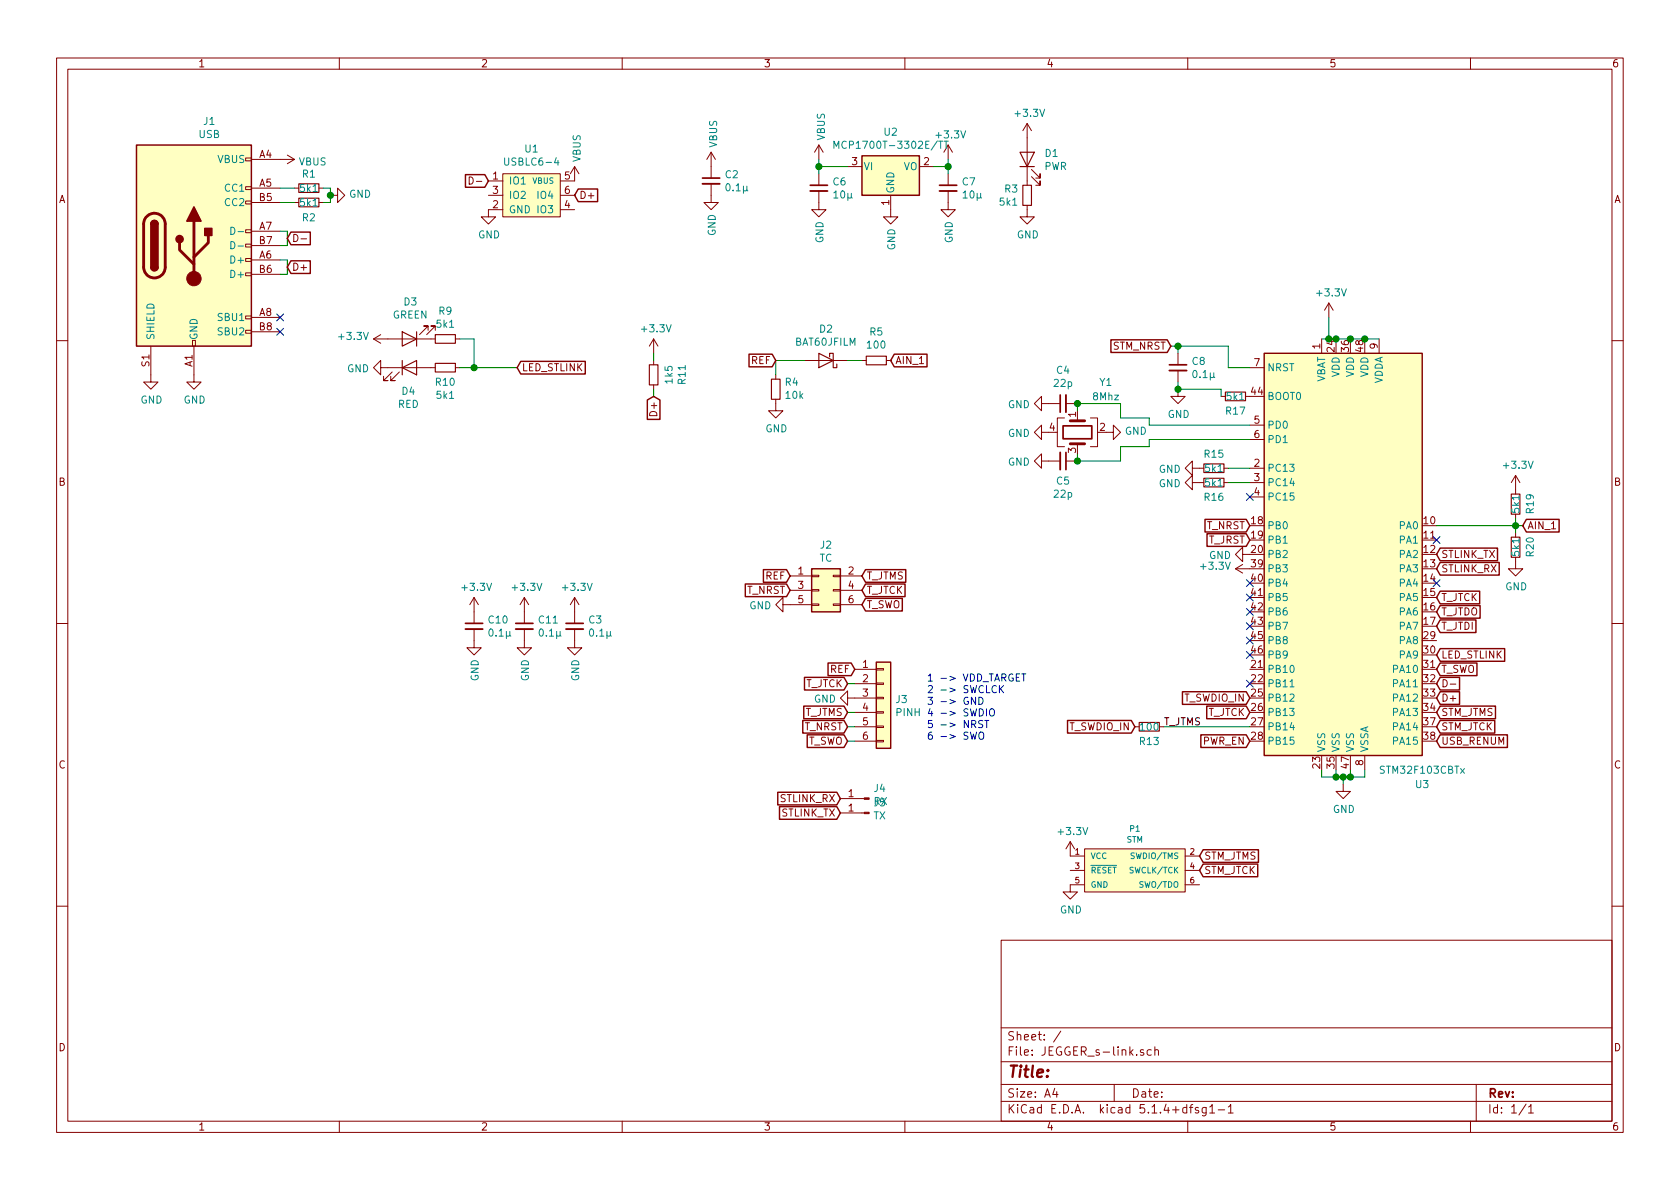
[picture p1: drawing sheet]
<svg xmlns="http://www.w3.org/2000/svg" width="297mm" height="210mm" viewBox="0 0 297 210" stroke-linecap="round" stroke-linejoin="round" font-family="sans-serif">
<g fill="none" stroke="#840000" stroke-width=".18">
<path d="M10 10.3h277v189.9h-277zM12 12.2h273v186.1h-273zM60 10.3v1.9M110 10.3v1.9M160 10.3v1.9M210 10.3v1.9M260 10.3v1.9M43.4 35.6h1v.5h-1zM43.4 33h1v.5h-1zM43.4 27.9h1v.5h-1zM44.4 33.3h5.1M44.4 28.2h7.7"/>
<path d="M44.4 35.8h5.1M50.8 27.4l1.3 .8M52.1 33.3h.7M52.1 28.2l-1.3 .8M52.1 35.8h.7M56.4 33.3h.7M56.4 35.8h.7M58.4 34.5h1.3v-1.2l1.3 1.2-1.3 1.3v-1.3M83 31.3a.64 .64 0 0 1 .7 .6 .64 .64 0 0 1-.7 .7zM84.2 32.1h1M86.4 32h2.5M86.4 34.5h2.5"/>
<path d="M88.9 30.7h10.2v7.6h-10.2zM88.9 37.1h-2.5v1.2h1.2l-1.2 1.3-1.3-1.3h1.3M99.1 37.1h2.5M99.1 34.5h2.5M101.6 29.5v2.5h-2.5M101.6 29.5l-.8 1.2M101.6 29.5l.8 1.2M125.7 32.5v3.3h1.3l-1.3 1.3-1.2-1.3h1.2M125.7 26.9l-.7 1.3M125.7 26.9v4.6M125.7 26.9l.8 1.3M144.8 33.8v3.3h1.2l-1.2 1.2-1.3-1.2h1.3"/>
<path d="M144.8 25.6l-.8 1.3M144.8 25.6v2.6M144.8 30.7v2.1M144.8 25.6l.7 1.3M149.9 29.5h2.5M157.5 34.5v3.8h1.2l-1.2 1.3-1.3-1.3h1.3M162.6 29.5h2.5M167.6 33.8v3.3h1.3l-1.3 1.2-1.2-1.2h1.2M167.6 25.6l-.7 1.3M167.6 25.6v2.6M167.6 30.7v2.1M167.6 25.6l.8 1.3"/>
<path d="M181.6 36.3v2h1.3l-1.3 1.3-1.3-1.3h1.3M181.6 21.8l-.8 1.3M181.6 21.8v11M181.6 21.8l.8 1.3M182.4 31.2l1.5 1.6v-.8v.8h-.8M182.4 30l1.5 1.5v-.8v.8h-.8M43.4 58.4h1v.5h-1zM43.4 55.9h1v.5h-1zM43.4 48.3h1v.5h-1zM43.4 45.7h1v.5h-1zM43.4 43.2h1v.5h-1zM43.4 40.6h1v.5h-1z"/>
<path d="M44.4 46h5.1M44.4 40.9h5.1M44.4 56.1h5.1M44.4 48.5h5.1M44.4 43.4h5.1M44.4 58.7h5.1M51.9 41.4a.64 .64 0 0 1 .8 .7 .64 .64 0 0 1-.8 .6zM53.2 42.2h1M66 59.9h11M66 59.9l1.3 .8M67.3 59.2l-1.3 .7M75.7 58.4v-.7h-.8h.8l-1.5 1.5"/>
<path d="M77 58.4v-.7h-.8h.8l-1.6 1.5M80.5 59.9h.8M115.6 59.9l-.8 1.3M115.6 59.9v2.6M115.6 59.9l.7 1.3M233.7 59.9v2.6M234.9 53.6l-.7 1.3M234.9 53.6v2.5M234.9 53.6l.8 1.3M243.8 59.9v2.6M10 60.2h2M26.7 61.2v6.4h1.2l-1.2 1.2-1.3-1.2h1.3"/>
<path d="M34 60.2h.5v1h-.5zM34.3 61.2v6.4h1.3l-1.3 1.2-1.3-1.2h1.3M67.3 65v-1.3l-1.3 1.3 1.3 1.3v-1.3h9.7M69.3 65.8l-1.5 1.5h.8h-.8v-.8M70.6 65.8l-1.5 1.5h.7h-.7v-.8M80.5 65h.8M115.6 63.7v.8M115.6 68.1v.7M137.2 70.6v2h1.2l-1.2 1.3-1.3-1.3h1.3M137.2 66.3v.8M142.2 63.7h7.7M152.4 63.7h.8"/>
<path d="M156.7 63.7h.8M184.1 76.4v-1.2l-1.2 1.2 1.2 1.3v-1.3h1.3M184.1 71.4v-1.3l-1.2 1.3 1.2 1.2v-1.2h3.4M188.2 73.9h-1.3v5.1h1.3M188.5 71.4h2M190.5 73.9v.5M190.5 78.5v.5M192.8 73.9h1.3v5.1h-1.3M195.6 76.4h1.2v-1.2l1.3 1.2-1.3 1.3v-1.3M208.3 68.8v1.3h1.2l-1.2 1.3-1.3-1.3h1.3M208.3 62.5v2M208.3 65.5v2.1"/>
<path d="M215.9 70.1h.8M220.2 70.1h.8M221 65h2.5M221 75.2h2.5M221 77.7h2.5M285 60.2h2M184.1 81.5v-1.2l-1.2 1.2 1.2 1.3v-1.3h3.4M188.5 81.5h2M210.8 82.8v-1.3l-1.3 1.3 1.3 1.3v-1.3h2.1M210.8 85.3v-1.2l-1.3 1.2 1.3 1.3v-1.3h2.1M216.4 85.3h.8M216.4 82.8h.8"/>
<path d="M219.7 98v-1.2l-1.3 1.2 1.3 1.3v-1.3h1.3M219.7 99.8l-1.3 .8M221 85.3h2.5M221 82.8h2.5M221 87.9h2.5M268 98.5v2.1h1.2l-1.2 1.2-1.3-1.2h1.3M268 84.1v3.3M268 90.9v.8M268 94.2v.8M268 84.1l-.8 1.2M268 84.1l.7 1.2M10 110.3h2"/>
<path d="M83.8 111.2v3.3h1.3l-1.3 1.3-1.3-1.3h1.3M83.8 105.7l-.7 1.2M83.8 105.7v4.5M83.8 105.7l.8 1.2M92.7 111.2v3.3h1.3l-1.3 1.3-1.3-1.3h1.3M92.7 105.7l-.8 1.2M92.7 105.7v4.5M92.7 105.7l.8 1.2M101.6 111.2v3.3h1.3l-1.3 1.3-1.3-1.3h1.3M101.6 105.7l-.8 1.2M101.6 105.7v4.5M101.6 105.7l.8 1.2"/>
<path d="M138.4 106.9v-1.2l-1.2 1.2 1.2 1.3v-1.3h5.1M139.7 101.8h3.8M139.7 104.4h3.8M143.5 106.8h1.3v.3h-1.3zM143.5 101.7h1.3v.3h-1.3zM143.5 104.3h1.3v.2h-1.3zM147.3 106.8h1.3v.3h-1.3zM147.3 101.7h1.3v.3h-1.3zM147.3 104.3h1.3v.2h-1.3zM148.6 101.8h3.8M148.6 104.4h3.8M148.6 106.9h3.8"/>
<path d="M151.1 118.4h3.8M154.9 118.2h1.3v.3h-1.3zM218.4 100.6l1.3 .7M218.4 100.6h2.6M285 110.3h2M149.9 123.4v-1.2l-1.3 1.2 1.3 1.3v-1.3h5M151.1 128.5h3.8M151.1 120.9h3.8M151.1 126h3.8M151.1 131.1h3.8M154.9 128.4h1.3v.2h-1.3zM154.9 130.9h1.3v.3h-1.3z"/>
<path d="M154.9 125.9h1.3v.2h-1.3zM154.9 120.8h1.3v.2h-1.3zM154.9 123.3h1.3v.3h-1.3zM200.7 128.5h.7M205 128.5h.7M237.5 138.7v1.2h1.3l-1.3 1.3-1.3-1.3h1.3M241.3 133.6v2.5M255.1 120.2a.64 .64 0 0 1 .8 .6 .64 .64 0 0 1-.8 .7zM256.4 121h1M148.6 143.8h4.2M148.6 141.2h4.2M189.2 148.8v2.6h2.6"/>
<path d="M189.2 153.9h2.6M189.2 148.8l-.7 1.3M189.2 148.8l.8 1.3M191.8 150.1h17.7v7.6h-17.7zM191.8 156.5h-2.6v1.2h1.3l-1.3 1.3-1.2-1.3h1.2M209.5 151.4h2.6M209.5 153.9h2.6M209.5 156.5h2.6M10 160.2h2M177 166.3h108v32h-108zM285 160.2h2M60 198.3v1.9"/>
<path d="M110 198.3v1.9M160 198.3v1.9M177 194.8h108M177 191.8h108M177 187.8h108M177 181.8h108M186.5 192.5l-.4 1h1M186.8 193v1M187.6 182.3l-1.3 2M197 191.8v3M202.2 185.7l-.4-.1-.2 .2 .1 .2 .5 .2v.3h-.6M203.6 185.7l-.5-.1-.3 .3 .1 .6 .2 .1 .5-.1"/>
<path d="M204.2 185.7l.2-.1 .3 .1 .1 .9M204.2 185.1v1.5M210 198.3v1.9M210.3 195.8h.6M210.9 195.3l-.4 .2v1.3M211.9 195.9l-.4-.1-.2 .2 .1 .3 .5 .1v.3h-.6M213.3 195.8v1.2l-.3 .3h-.4M213.3 195.9l-.5-.1-.3 .3 .1 .6 .2 .1 .5-.1M213.9 195.8l.4-.5v1.5M213.9 196.8h.9M215.4 196.3h1.1M217.2 195.8l.4-.5v1.5"/>
<path d="M217.2 196.8h.8M260 198.3v1.9M261 191.8v6.5M269.8 195.2l-1.2 2M270.3 195.8l.4-.5v1.5M270.3 196.8h.8"/>
</g>
<g fill="none" stroke="#840000" stroke-width=".2">
<path d="M52.8 32.5h3.6v1.5h-3.6zM52.8 35h3.6v1.6h-3.6zM180.3 26.9h2.6l-1.3 2.6zM180.3 29.5h2.6M180.8 32.8h1.6v3.5h-1.6zM71.1 58.7l2.6 1.2-2.6 1.3zM73.7 58.7v2.5M77 59.2h3.5v1.5h-3.5zM71.1 65l2.6-1.3v2.6zM71.1 63.7v2.6M77 64.3h3.5v1.5h-3.5zM114.8 64.5h1.5v3.6h-1.5z"/>
<path d="M136.4 67.1h1.5v3.5h-1.5zM144.8 62.5l2.5 1.2-2.5 1.3zM146.7 63.1v-.6h.6v2.5h.7v-.6M153.2 63h3.5v1.5h-3.5zM216.7 69.3h3.5v1.6h-3.5zM212.9 84.6h3.5v1.5h-3.5zM212.9 82h3.5v1.6h-3.5zM267.2 87.4h1.5v3.5h-1.5zM267.2 95h1.5v3.5h-1.5zM201.4 127.8h3.6v1.5h-3.6z"/>
</g>
<g fill="#ffffc2" stroke="#ffffc2" stroke-width=".18">
<path d="M191.8 150.1h17.7v7.6h-17.7z"/>
<path d="M152.4 27.6h10.2v6.9h-10.2z"/>
<path d="M143.5 100.6h5.1v7.6h-5.1z"/>
<path d="M223.5 62.5h28v71.1h-28z"/>
<path d="M154.9 117.1h2.6v15.2h-2.6z"/>
<path d="M24.1 25.6h20.3v35.6h-20.3z"/>
<path d="M88.9 30.7h10.2v7.6h-10.2z"/>
</g>
<path d="M124.2 32.5h3.1M143.3 33.8h3M166.1 33.8h3.1M188.5 69.8v3.1M206.8 65.5h3M187.5 80v3.1M82.3 111.2h3M91.2 111.2h3M100.1 111.2h3" fill="none" stroke="#840000" stroke-width=".33"/>
<path d="M124.2 31.5h3.1M143.3 32.8h3M166.1 32.8h3.1M187.5 69.8v3.1M188 75.3h5v2.3h-5zM206.8 64.5h3M188.5 80v3.1M82.3 110.2h3M91.2 110.2h3M100.1 110.2h3" fill="none" stroke="#840000" stroke-width=".3"/>
<g fill="none" stroke="#840000" stroke-width=".25">
<path d="M24.1 25.6h20.3v35.6h-20.3zM26.7 39.6a.63 .63 0 0 1 .6-.6 .63 .63 0 0 1 .6 .6M82.3 30.9h3.4l.7 1.1-.7 1.1h-3.4zM102.2 33.4h3.5v2.3h-3.5l-.6-1.2zM152.4 27.6h10.2v6.9h-10.2zM26.7 47.2a.63 .63 0 0 0 .6 .7 .63 .63 0 0 0 .6-.7M51.4 41h3.5v2.3h-3.5l-.6-1.1zM51.4 46.1h3.5v2.3h-3.5l-.6-1.2zM92.1 63.9h11.4v2.2h-11.4l-.7-1.1zM114.5 70.7l1.1-.6 1.1 .6v3.5h-2.2zM132.4 62.6h4.1l.7 1.1-.7 1.2h-4.1zM158.1 62.6h5.8v2.3h-5.8l-.6-1.2z"/>
<path d="M196.4 60.1h10l.6 1.1-.6 1.1h-10zM223.5 62.5h28v71.1h-28zM213.1 91.8h7.2l.7 1.2-.7 1.1h-7.2zM213.4 94.4h6.9l.7 1.1-.7 1.1h-6.9zM254.6 99.5h10.5v2.2h-10.5l-.6-1.1zM254.6 96.9h10.2v2.3h-10.2l-.6-1.2zM269.9 91.8h5.8v2.3h-5.8l-.7-1.1zM131.8 103.3h7.3l.6 1.1-.6 1.1h-7.3zM135 100.7h4.1l.6 1.1-.6 1.2h-4.1zM142.2 119.8h7l.7 1.1-.7 1.1h-7zM143.5 100.6h5.1v7.6h-5.1zM146.4 117.2h4.1l.6 1.2-.6 1.1h-4.1z"/>
<path d="M153 103.3h7v2.2h-7l-.6-1.1zM153 105.8h6.5v2.2h-6.5l-.6-1.1zM153 100.7h7.1v2.3h-7.1l-.6-1.2zM154.9 117.1h2.6v15.2h-2.6zM254.6 117.2h6.5v2.3h-6.5l-.6-1.1zM254.6 104.5h7v2.3h-7l-.6-1.1zM254.6 107.1h7.1v2.2h-7.1l-.6-1.1zM254.6 109.6h6.4v2.3h-6.4l-.6-1.2zM254.6 114.7h11.4v2.2h-11.4l-.6-1.1zM254.6 119.8h3.5v2.2h-3.5l-.6-1.1zM141.9 127.4h7.3l.7 1.1-.7 1.1h-7.3zM142.1 124.9h7.1l.7 1.1-.7 1.1h-7.1z"/>
<path d="M142.7 129.9h6.5l.7 1.2-.7 1.1h-6.5zM188.7 127.4h11.3l.7 1.1-.7 1.1h-11.3zM209.1 122.3h11.2l.7 1.1-.7 1.2h-11.2zM212.3 129.9h8l.7 1.2-.7 1.1h-8zM213.4 124.9h6.9l.7 1.1-.7 1.1h-6.9zM254.6 122.3h3.5v2.3h-3.5l-.6-1.2zM254.6 124.9h9.8v2.2h-9.8l-.6-1.1zM254.6 127.4h9.7v2.2h-9.7l-.6-1.1zM254.6 129.9h11.9v2.3h-11.9l-.6-1.1zM137.5 140.1h10.5l.6 1.1-.6 1.1h-10.5zM137.8 142.6h10.2l.6 1.2-.6 1.1h-10.2zM212.7 150.3h9.8v2.2h-9.8l-.6-1.1z"/>
<path d="M212.7 152.8h9.7v2.2h-9.7l-.6-1.1z"/>
</g>
<path d="M98.3 27.9l-.3 .9h.8M147.4 26.2v-1.2l.5 .9 .4-.9v1.2M167.3 25v1.2M40.8 40.2a.64 .64 0 0 1 .7 .6 .64 .64 0 0 1-.7 .6zM40.8 42.7a.64 .64 0 0 1 .7 .7 .64 .64 0 0 1-.7 .6zM42.1 41h1M42.1 43.5h1M228.1 121.5h.7" fill="none" stroke="#008484" stroke-width=".18"/>
<path d="M26 38.3a1.89 1.89 0 0 1 2-.5 1.89 1.89 0 0 1 1.2 1.8v7.6a1.9 1.9 0 0 1-1.9 1.9 1.9 1.9 0 0 1-1.9-1.9v-7.7l.1-.5zM34.3 39.1v10.2M31.7 42.9v1.3l2.6 2.5M36.8 41.7v1.2l-2.5 2.6M189.2 74.4h2.6M189.2 78.5h2.6" fill="none" stroke="#840000" stroke-width=".51"/>
<g fill="#840000" stroke="#840000" stroke-width=".18">
<path d="M152.8 143.6h.9v.3h-.9z"/>
<path d="M152.8 141.1h.9v.2h-.9z"/>
<circle cx="34.3" cy="49.3" r="1.27"/>
</g>
<g fill="#840000" stroke="#840000" stroke-width=".25">
<path d="M26.7 47.2h1.2a.63 .63 0 0 1-.6 .7 .63 .63 0 0 1-.6-.7z"/>
<path d="M26.8 39.2a.63 .63 0 0 1 .8-.2 .63 .63 0 0 1 .3 .6h-1.2z"/>
<path d="M26.7 39.6h1.2v7.6h-1.2z"/>
<path d="M36.2 40.4h1.3v1.3h-1.3z"/>
<path d="M34.3 36.6l1.3 2.5h-2.6z"/>
<circle cx="31.7" cy="42.3" r=".63"/>
</g>
<g fill="none" stroke="#008400" stroke-width=".18">
<path d="M49.5 33.3h2.6M49.5 35.8h2.6M57.1 33.3h1.3v2.5h-1.3M144.8 29.5h5.1M144.8 28.2v2.5M165.1 29.5h2.5M167.6 28.2v2.5M49.5 40.9h1.3v2.5h-1.3M49.5 46h1.3v2.5h-1.3M81.3 59.9h2.5v5.1M234.9 56.1v3.8h-1.2M236.2 59.9h7.6"/>
<path d="M81.3 65h10.1M115.6 62.5v1.2M115.6 68.8v1.3M142.2 63.7h-5v2.6M149.9 63.7h2.5M190.5 72.6v-1.2h7.6v2.5h5.1v1.3h17.8M207 61.2h10.2v3.8h3.8M208.3 61.2v1.3M208.3 67.6v1.2h7.6v1.3M221 77.7h-17.8v1.3h-5.1v2.5h-7.6v-1.2M217.2 82.8h3.8M217.2 85.3h3.8"/>
<path d="M254 93h15.2M268 91.7v2.5M149.9 128.5h1.2M149.9 120.9h1.2M149.9 126h1.2M149.9 131.1h1.2M205.7 128.5h15.3M233.7 136.1v1.3h7.6v-1.3M236.2 136.1v1.3M237.5 137.4v1.3M238.8 136.1v1.3"/>
</g>
<g fill="none" stroke="#0000c2" stroke-width=".18">
<path d="M179.7 119.8h.4M180.3 119.2h-.6v1.2h.6M180.6 119.2h.8M181 119.2v1.2M171.6 129.5l.3 1.2 .2-.9 .3 .9 .3-1.2M172.5 123.3v1.3l-.7-1.3v1.3M173.1 123.3a.64 .64 0 0 1 .7 .6 .64 .64 0 0 1-.7 .7zM173.2 129.6l.2-.1a.45 .45 0 0 1 .5 .4v.4l-.1 .4h-.5a.92 .92 0 0 1-.1-1.1zM173.8 127.5l-.5-.1-.2 .1v.4l.5 .2 .2 .3-.3 .3-.5-.1M174.1 127.4h.7M174.4 125.3v1.3M174.5 127.4v1.3"/>
<path d="M175 125.5l.3-.2a.47 .47 0 0 1 .5 .5l-.1 .6-.2 .2h-.4a1 1 0 0 1-.1-1.1zM176.2 121.4a.6 .6 0 0 0-.9 .4 .6 .6 0 0 0 .6 .7l.3-.1M176.7 121.2v1.3M176.9 121.8l.5 .7M177.4 121.2l-.7 .8"/>
</g>
<g fill="#008400" stroke="#008400" stroke-width=".25">
<circle cx="235" cy="59.9" r=".51"/>
<circle cx="190.5" cy="81.5" r=".51"/>
<circle cx="190.5" cy="71.4" r=".51"/>
<circle cx="58.4" cy="34.5" r=".51"/>
<circle cx="238.8" cy="59.9" r=".51"/>
<circle cx="241.3" cy="59.9" r=".51"/>
<circle cx="144.8" cy="29.5" r=".51"/>
<circle cx="167.6" cy="29.5" r=".51"/>
<circle cx="236.2" cy="137.4" r=".51"/>
<circle cx="236.2" cy="59.9" r=".51"/>
<circle cx="83.8" cy="65" r=".51"/>
<circle cx="238.8" cy="137.4" r=".51"/>
<circle cx="237.5" cy="137.4" r=".51"/>
<circle cx="268" cy="93" r=".51"/>
<circle cx="208.3" cy="61.2" r=".51"/>
<circle cx="208.3" cy="68.8" r=".51"/>
</g>
<g fill="none" stroke="#000084" stroke-width=".18">
<path d="M48.9 58.1l1.2 1.2M48.9 55.5l1.2 1.2M50.1 58.1l-1.2 1.2M50.1 55.5l-1.2 1.2M220.4 87.3l1.2 1.2M221.6 87.3l-1.2 1.2M253.4 94.9l1.2 1.2M254.6 94.9l-1.2 1.2M220.4 110.1l1.2 1.2M220.4 107.6l1.2 1.2M220.4 105l1.2 1.3M220.4 115.2l1.2 1.2"/>
<path d="M220.4 112.7l1.2 1.2M220.4 102.5l1.2 1.2M221.6 110.1l-1.2 1.2M221.6 107.6l-1.2 1.2M221.6 105l-1.2 1.3M221.6 115.2l-1.2 1.2M221.6 112.7l-1.2 1.2M221.6 102.5l-1.2 1.2M253.4 102.5l1.2 1.2M254.6 102.5l-1.2 1.2M220.4 120.3l1.2 1.2M221.6 120.3l-1.2 1.2"/>
</g>
<text font-size="2.8" fill="#840000" x="178" y="190.5">Title:</text>
<g font-size="2.1" fill="#840000">
<text x="178" y="184">Sheet: /</text>
<text x="178" y="186.7">File: JEGGER_s-link.sch</text>
<text x="178" y="196.9">KiCad E.D.A. kicad 5.1.4+dfsg1-1</text>
<text x="178" y="194.1">Size: A4</text>
<text x="200" y="194.1">Date:</text>
<text x="263" y="194.1">Rev:</text>
<text x="263" y="196.9">Id: 1/1</text>
</g>
<g font-size="1.8" fill="#840000">
<text x="35" y="11.9">1</text>
<text x="85" y="11.9">2</text>
<text x="135" y="11.9">3</text>
<text x="185" y="11.9">4</text>
<text x="235" y="11.9">5</text>
<text x="285" y="11.9">6</text>
<text x="45.9" y="27.9">A4</text>
<text x="150.6" y="29.2">3</text>
<text x="163.3" y="29.2">2</text>
<text x="10.4" y="35.9">A</text>
<text x="45.9" y="33">A5</text>
<text x="45.9" y="35.6">B5</text>
<text x="87.1" y="31.7">1</text>
<text x="87.1" y="34.3">3</text>
<text x="99.8" y="31.7">5</text>
<text x="99.8" y="34.3">6</text>
<text x="102.4" y="35.2">D+</text>
<text x="285.4" y="35.9">A</text>
<text x="45.9" y="40.6">A7</text>
<text x="87.1" y="36.8">2</text>
<text x="99.8" y="36.8">4</text>
<text x="157.2" y="36.3" transform="rotate(-90 157.2 36.3)">1</text>
<text x="45.9" y="45.7">A6</text>
<text x="45.9" y="43.2">B7</text>
<text x="51.6" y="47.9">D+</text>
<text x="45.9" y="48.3">B6</text>
<text x="45.9" y="55.9">A8</text>
<text x="45.9" y="58.4">B8</text>
<text x="26.4" y="64.8" transform="rotate(-90 26.4 64.8)">S1</text>
<text x="34" y="64.9" transform="rotate(-90 34 64.9)">A1</text>
<text x="92.2" y="65.7">LED_STLINK</text>
<text x="132.8" y="64.4">REF</text>
<text x="158.3" y="64.4">AIN_1</text>
<text x="196.7" y="61.8">STM_NRST</text>
<text x="221.8" y="64.8">7</text>
<text x="233.4" y="61.7" transform="rotate(-90 233.4 61.7)">1</text>
<text x="238.5" y="62.2" transform="rotate(-90 238.5 62.2)">36</text>
<text x="241" y="62.2" transform="rotate(-90 241 62.2)">48</text>
<text x="243.6" y="61.7" transform="rotate(-90 243.6 61.7)">9</text>
<text x="221.3" y="69.8">44</text>
<text x="116.2" y="73.2" transform="rotate(-90 116.2 73.2)">D+</text>
<text x="185.6" y="76.2">4</text>
<text x="190.2" y="73.8" transform="rotate(-90 190.2 73.8)">1</text>
<text x="194.5" y="76.2">2</text>
<text x="221.8" y="74.9">5</text>
<text x="221.8" y="77.5">6</text>
<text x="190.2" y="80.1" transform="rotate(-90 190.2 80.1)">3</text>
<text x="221.8" y="82.5">2</text>
<text x="10.4" y="85.9">B</text>
<text x="221.8" y="85.1">3</text>
<text x="221.8" y="87.6">4</text>
<text x="285.4" y="85.9">B</text>
<text x="213.3" y="93.6">T_NRST</text>
<text x="221.3" y="92.7">18</text>
<text x="221.3" y="95.2">19</text>
<text x="251.8" y="92.7">10</text>
<text x="251.8" y="95.2">11</text>
<text x="270" y="93.6">AIN_1</text>
<text x="141.1" y="101.6">1</text>
<text x="150" y="101.6">2</text>
<text x="213.6" y="96.1">T_JRST</text>
<text x="221.3" y="97.8">20</text>
<text x="221.3" y="100.3">39</text>
<text x="251.8" y="97.8">12</text>
<text x="251.8" y="100.3">13</text>
<text x="254.8" y="101.2">STLINK_RX</text>
<text x="254.8" y="98.7">STLINK_TX</text>
<text x="132" y="105">T_NRST</text>
<text x="135.4" y="102.5">REF</text>
<text x="141.1" y="104.1">3</text>
<text x="141.1" y="106.7">5</text>
<text x="150" y="104.1">4</text>
<text x="150" y="106.7">6</text>
<text x="153.2" y="105">T_JTCK</text>
<text x="153.2" y="107.6">T_SWO</text>
<text x="153.2" y="102.5">T_JTMS</text>
<text x="221.3" y="102.9">40</text>
<text x="221.3" y="105.4">41</text>
<text x="221.3" y="107.9">42</text>
<text x="251.8" y="102.9">14</text>
<text x="251.8" y="105.4">15</text>
<text x="251.8" y="107.9">16</text>
<text x="254.8" y="106.3">T_JTCK</text>
<text x="221.3" y="110.5">43</text>
<text x="221.3" y="113">45</text>
<text x="251.8" y="110.5">17</text>
<text x="251.8" y="113">29</text>
<text x="254.8" y="108.8">T_JTDO</text>
<text x="254.8" y="111.4">T_JTDI</text>
<text x="146.8" y="119">REF</text>
<text x="152.6" y="118.1">1</text>
<text x="221.3" y="118.1">21</text>
<text x="221.3" y="115.6">46</text>
<text x="251.8" y="118.1">31</text>
<text x="251.8" y="115.6">30</text>
<text x="254.8" y="119">T_SWO</text>
<text x="254.8" y="116.5">LED_STLINK</text>
<text x="142.4" y="121.5">T_JTCK</text>
<text x="152.6" y="120.6">2</text>
<text x="152.6" y="123.2">3</text>
<text x="152.6" y="125.7">4</text>
<text x="209.4" y="124.1">T_SWDIO_IN</text>
<text x="221.3" y="120.6">22</text>
<text x="221.3" y="123.2">25</text>
<text x="221.3" y="125.7">26</text>
<text x="251.8" y="120.6">32</text>
<text x="251.8" y="123.2">33</text>
<text x="251.8" y="125.7">34</text>
<text x="254.8" y="124.1">D+</text>
<text x="142.2" y="129.2">T_NRST</text>
<text x="142.3" y="126.6">T_JTMS</text>
<text x="142.8" y="131.7">T_SWO</text>
<text x="152.6" y="128.3">5</text>
<text x="152.6" y="130.8">6</text>
<text x="189.1" y="129.2">T_SWDIO_IN</text>
<text x="212.6" y="131.7">PWR_EN</text>
<text x="213.5" y="126.6">T_JTCK</text>
<text x="221.3" y="128.3">27</text>
<text x="221.3" y="130.8">28</text>
<text x="251.8" y="128.3">37</text>
<text x="251.8" y="130.8">38</text>
<text x="254.8" y="126.6">STM_JTMS</text>
<text x="254.8" y="129.2">STM_JTCK</text>
<text x="254.8" y="131.7">USB_RENUM</text>
<text x="10.4" y="135.9">C</text>
<text x="233.4" y="135.8" transform="rotate(-90 233.4 135.8)">23</text>
<text x="236" y="135.8" transform="rotate(-90 236 135.8)">35</text>
<text x="238.5" y="135.8" transform="rotate(-90 238.5 135.8)">47</text>
<text x="241" y="135.4" transform="rotate(-90 241 135.4)">8</text>
<text x="285.4" y="135.9">C</text>
<text x="138" y="141.9">STLINK_RX</text>
<text x="150" y="143.5">1</text>
<text x="150" y="141">1</text>
<text x="138.2" y="144.4">STLINK_TX</text>
<text x="212.9" y="152">STM_JTMS</text>
<text x="212.9" y="154.6">STM_JTCK</text>
<text x="10.4" y="185.9">D</text>
<text x="285.4" y="185.9">D</text>
<text x="35" y="199.9">1</text>
<text x="85" y="199.9">2</text>
<text x="135" y="199.9">3</text>
<text x="185" y="199.9">4</text>
<text x="235" y="199.9">5</text>
<text x="285" y="199.9">6</text>
</g>
<g font-size="1.8" fill="#008484">
<text x="36" y="22.1">J1</text>
<text x="156.4" y="24">U2</text>
<text x="179.7" y="20.7">+3.3V</text>
<text x="35.2" y="24.4">USB</text>
<text x="38.5" y="28.8">VBUS</text>
<text x="52.9" y="29.3">VBUS</text>
<text x="89.7" y="29.3">USBLC6-4</text>
<text x="92.9" y="27">U1</text>
<text x="102.7" y="28.6" transform="rotate(-90 102.7 28.6)">VBUS</text>
<text x="126.8" y="26.1" transform="rotate(-90 126.8 26.1)">VBUS</text>
<text x="145.8" y="24.8" transform="rotate(-90 145.8 24.8)">VBUS</text>
<text x="148.8" y="26.3">MCP1700T-3302E/TT</text>
<text x="165.7" y="24.5">+3.3V</text>
<text x="184.8" y="27.8">D1</text>
<text x="39.9" y="33.9">CC1</text>
<text x="53.1" y="34">5k1</text>
<text x="53.5" y="31.4">R1</text>
<text x="61.7" y="35">GND</text>
<text x="89.9" y="32.6">IO1</text>
<text x="89.9" y="35.2">IO2</text>
<text x="95.2" y="35.2">IO4</text>
<text x="128.3" y="31.5">C2</text>
<text x="128.5" y="33.8">0.1µ</text>
<text x="147.3" y="32.8">C6</text>
<text x="147.5" y="35.1">10µ</text>
<text x="152.7" y="30.1">VI</text>
<text x="158.1" y="34.3" transform="rotate(-90 158.1 34.3)">GND</text>
<text x="159.7" y="30.1">VO</text>
<text x="170.2" y="32.8">C7</text>
<text x="170.4" y="35.1">10µ</text>
<text x="177.7" y="34.1">R3</text>
<text x="184.6" y="30.1">PWR</text>
<text x="39.9" y="36.4">CC2</text>
<text x="53.1" y="36.5">5k1</text>
<text x="53.5" y="39.1">R2</text>
<text x="89.9" y="37.7">GND</text>
<text x="95.2" y="37.7">IO3</text>
<text x="126.5" y="41.8" transform="rotate(-90 126.5 41.8)">GND</text>
<text x="176.8" y="36.4">5k1</text>
<text x="41.1" y="46.6">D+</text>
<text x="84.5" y="42.2">GND</text>
<text x="145.6" y="43" transform="rotate(-90 145.6 43)">GND</text>
<text x="158.3" y="44.3" transform="rotate(-90 158.3 44.3)">GND</text>
<text x="168.5" y="43" transform="rotate(-90 168.5 43)">GND</text>
<text x="179.8" y="42.2">GND</text>
<text x="41.1" y="49.1">D+</text>
<text x="233" y="52.4">+3.3V</text>
<text x="38.7" y="56.8">SBU1</text>
<text x="38.7" y="59.3">SBU2</text>
<text x="69.4" y="56.3">GREEN</text>
<text x="71.5" y="54">D3</text>
<text x="77.3" y="58">5k1</text>
<text x="77.6" y="55.6">R9</text>
<text x="113.6" y="58.8">+3.3V</text>
<text x="144.9" y="58.8">D2</text>
<text x="153.8" y="59.3">R5</text>
<text x="27.3" y="60.2" transform="rotate(-90 27.3 60.2)">SHIELD</text>
<text x="34.9" y="60.2" transform="rotate(-90 34.9 60.2)">GND</text>
<text x="60.1" y="60.1">+3.3V</text>
<text x="61.4" y="65.8">GND</text>
<text x="140.7" y="61.1">BAT60JFILM</text>
<text x="153.4" y="61.6">100</text>
<text x="210.8" y="64.5">C8</text>
<text x="224" y="65.7">NRST</text>
<text x="24.8" y="71.4">GND</text>
<text x="32.5" y="71.4">GND</text>
<text x="71.1" y="69.8">D4</text>
<text x="77.1" y="68.2">R10</text>
<text x="77.3" y="70.5">5k1</text>
<text x="118.9" y="67.8" transform="rotate(-90 118.9 67.8)">1k5</text>
<text x="121.2" y="67.9" transform="rotate(-90 121.2 67.9)">R11</text>
<text x="138.9" y="68.2">R4</text>
<text x="139" y="70.5">10k</text>
<text x="186.4" y="68.4">22p</text>
<text x="186.8" y="66.1">C4</text>
<text x="193.3" y="70.8">8Mhz</text>
<text x="194.5" y="68.2">Y1</text>
<text x="211.1" y="66.8">0.1µ</text>
<text x="217" y="70.8">5k1</text>
<text x="224" y="70.7">BOOT0</text>
<text x="234.3" y="67.8" transform="rotate(-90 234.3 67.8)">VBAT</text>
<text x="236.9" y="66.7" transform="rotate(-90 236.9 66.7)">VDD</text>
<text x="239.4" y="66.7" transform="rotate(-90 239.4 66.7)">VDD</text>
<text x="241.9" y="66.7" transform="rotate(-90 241.9 66.7)">VDD</text>
<text x="244.5" y="68" transform="rotate(-90 244.5 68)">VDDA</text>
<text x="70.4" y="72.1">RED</text>
<text x="135.3" y="76.4">GND</text>
<text x="178.2" y="77.3">GND</text>
<text x="178.2" y="72.2">GND</text>
<text x="198.9" y="76.9">GND</text>
<text x="206.5" y="73.9">GND</text>
<text x="216.8" y="73.3">R17</text>
<text x="224" y="75.8">PD0</text>
<text x="178.2" y="82.3">GND</text>
<text x="204.9" y="83.6">GND</text>
<text x="213" y="80.9">R15</text>
<text x="213.2" y="83.5">5k1</text>
<text x="224" y="83.4">PC13</text>
<text x="224" y="78.4">PD1</text>
<text x="266" y="82.9">+3.3V</text>
<text x="186.4" y="88">22p</text>
<text x="186.8" y="85.7">C5</text>
<text x="204.9" y="86.2">GND</text>
<text x="213" y="88.6">R16</text>
<text x="213.2" y="86">5k1</text>
<text x="224" y="86">PC14</text>
<text x="224" y="88.5">PC15</text>
<text x="224" y="93.6">PB0</text>
<text x="247.5" y="93.6">PA0</text>
<text x="268.7" y="90.6" transform="rotate(-90 268.7 90.6)">5k1</text>
<text x="271.2" y="90.7" transform="rotate(-90 271.2 90.7)">R19</text>
<text x="144.9" y="99.3">TC</text>
<text x="145.1" y="97">J2</text>
<text x="212.5" y="100.8">+3.3V</text>
<text x="213.8" y="98.9">GND</text>
<text x="224" y="96.1">PB1</text>
<text x="224" y="98.7">PB2</text>
<text x="224" y="101.2">PB3</text>
<text x="247.5" y="96.1">PA1</text>
<text x="247.5" y="98.7">PA2</text>
<text x="247.5" y="101.2">PA3</text>
<text x="268.7" y="98.2" transform="rotate(-90 268.7 98.2)">5k1</text>
<text x="271.2" y="98.4" transform="rotate(-90 271.2 98.4)">R20</text>
<text x="81.9" y="104.5">+3.3V</text>
<text x="90.8" y="104.5">+3.3V</text>
<text x="99.6" y="104.5">+3.3V</text>
<text x="132.5" y="107.7">GND</text>
<text x="224" y="103.8">PB4</text>
<text x="224" y="106.3">PB5</text>
<text x="247.5" y="103.8">PA4</text>
<text x="247.5" y="106.3">PA5</text>
<text x="266.1" y="104.4">GND</text>
<text x="86.4" y="110.3">C10</text>
<text x="86.6" y="112.6">0.1µ</text>
<text x="95.3" y="110.3">C11</text>
<text x="95.5" y="112.6">0.1µ</text>
<text x="104.1" y="110.3">C3</text>
<text x="104.4" y="112.6">0.1µ</text>
<text x="224" y="108.8">PB6</text>
<text x="224" y="111.4">PB7</text>
<text x="224" y="113.9">PB8</text>
<text x="247.5" y="108.8">PA6</text>
<text x="247.5" y="111.4">PA7</text>
<text x="247.5" y="113.9">PA8</text>
<text x="224" y="119">PB10</text>
<text x="224" y="116.5">PB9</text>
<text x="246.5" y="119">PA10</text>
<text x="247.5" y="116.5">PA9</text>
<text x="84.6" y="120.5" transform="rotate(-90 84.6 120.5)">GND</text>
<text x="93.5" y="120.5" transform="rotate(-90 93.5 120.5)">GND</text>
<text x="102.4" y="120.5" transform="rotate(-90 102.4 120.5)">GND</text>
<text x="143.9" y="124.3">GND</text>
<text x="158.4" y="124.3">J3</text>
<text x="224" y="121.5">PB11</text>
<text x="224" y="124.1">PB12</text>
<text x="246.5" y="121.5">PA11</text>
<text x="246.5" y="124.1">PA12</text>
<text x="201.6" y="131.7">R13</text>
<text x="201.7" y="129.2">100</text>
<text x="224" y="126.6">PB13</text>
<text x="224" y="129.2">PB14</text>
<text x="224" y="131.7">PB15</text>
<text x="246.5" y="126.6">PA13</text>
<text x="246.5" y="129.2">PA14</text>
<text x="246.5" y="131.7">PA15</text>
<text x="234.3" y="133.1" transform="rotate(-90 234.3 133.1)">VSS</text>
<text x="236.9" y="133.1" transform="rotate(-90 236.9 133.1)">VSS</text>
<text x="239.4" y="133.1" transform="rotate(-90 239.4 133.1)">VSS</text>
<text x="241.9" y="133.1" transform="rotate(-90 241.9 133.1)">VSSA</text>
<text x="244.3" y="136.8">STM32F103CBTx</text>
<text x="154.6" y="142.6">J5</text>
<text x="154.6" y="140">J4</text>
<text x="235.7" y="143.8">GND</text>
<text x="250.3" y="139.4">U3</text>
<text x="154.4" y="144.9">TX</text>
<text x="187.3" y="147.7">+3.3V</text>
<text x="187.4" y="161.5">GND</text>
</g>
<text font-size="1.8" fill="#008400" x="236" y="62.2" transform="rotate(-90 236 62.2)">24</text>
<g font-size="1.8" fill="#0000c2">
<text x="163.8" y="120.5">1 -&gt; VDD_TARGET</text>
<text x="163.8" y="122.6">2 -&gt; SWCLCK</text>
<text x="163.8" y="124.6">3 -&gt; GND</text>
<text x="158.5" y="126.6">PINH 4 -&gt; SWDIO</text>
<text x="163.8" y="128.7">5 -&gt; NRST</text>
<text x="163.8" y="130.8">6 -&gt; SWO</text>
</g>
<text font-size="1.8" x="205.7" y="128.3">T_JTMS</text>
<g font-size="1.4" fill="#008484">
<text x="94.2" y="32.5">VBUS</text>
<text x="199.2" y="149">STM</text>
<text x="199.8" y="147.1">P1</text>
<text x="192.8" y="151.9">VCC</text>
<text x="192.8" y="154.4">RESET</text>
<text x="200.1" y="154.4">SWCLK/TCK</text>
<text x="200.4" y="151.9">SWDIO/TMS</text>
<text x="192.8" y="157">GND</text>
<text x="201.8" y="157">SWO/TDO</text>
</g>
<g font-size="1.4" fill="#840000">
<text x="190.1" y="151.1">1</text>
<text x="190.1" y="153.7">3</text>
<text x="210.4" y="151.1">2</text>
<text x="210.4" y="153.7">4</text>
<text x="190.1" y="156.2">5</text>
<text x="210.4" y="156.2">6</text>
</g>
</svg>
